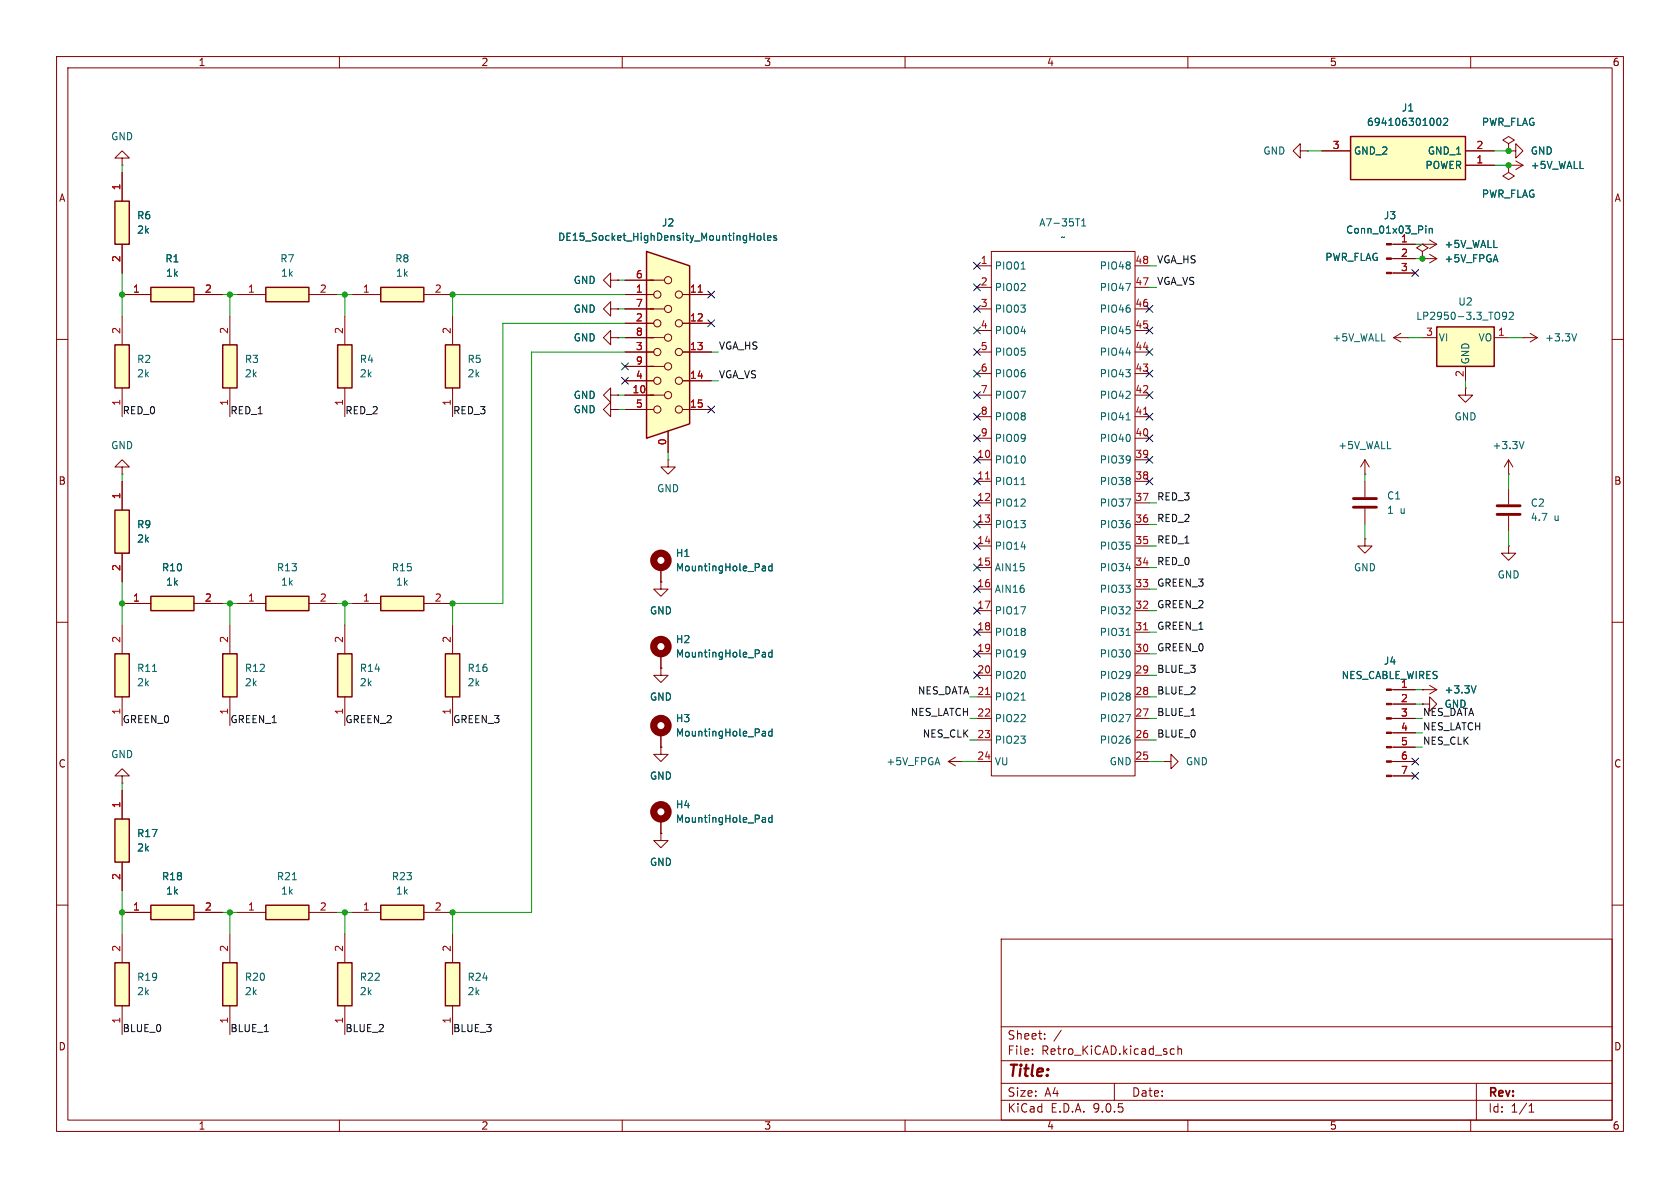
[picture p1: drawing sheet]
<svg xmlns="http://www.w3.org/2000/svg" width="297mm" height="210mm" viewBox="0 0 297 210" stroke-linecap="round" stroke-linejoin="round" font-family="sans-serif">
<g fill="none" stroke="#840000" stroke-width=".18">
<path d="M10 10h277v190h-277zM12 12h273v186h-273zM60 10v2M110 10v2M160 10v2M210 10v2M260 10v2M10 60h2M285 60h2M10 110h2M285 110h2M10 160h2"/>
<path d="M177 166h108v32h-108zM285 160h2M60 198v2M110 198v2M160 198v2M177 194.5h108M177 191.5h108M177 187.5h108M177 181.5h108M182.5 186.3v.1M182.5 185.5v.1M184.7 183.6v.1"/>
<path d="M184.7 182.8v.1M187.6 182.1l-1.3 2M197 191.5v3M207 186.3h.6M207 185.5h.6M208.2 185.5l.3-.1 .3 .1 .1 .9M208.2 184.9v1.5M210 198v2M260 198v2M261 191.5v6.5M270.3 196.6h.9M270.3 195.5l.4-.4v1.5"/>
</g>
<path d="M20.3 144.8h2.6v7.6h-2.6z" fill="#ffffc2"/>
<path d="M20.3 144.8h2.6v7.6h-2.6z" fill="none" stroke="#840000" stroke-width=".25"/>
<g fill="none" stroke="#840000" stroke-width=".18">
<path d="M259.1 68.6v1.3h1.2l-1.2 1.2-1.3-1.2h1.3M259.1 68.6h.1M241.3 83.8h.1M241.3 95.3v1.2h1.3l-1.3 1.3-1.3-1.3h1.3M241.3 95.3h.1M241.3 81.3v2.5M241.3 85.1v2.8M241.3 89.9v2.8M241.3 81.3l-.8 1.3M241.3 81.3l.8 1.3M266.7 83.8h.1M266.7 81.3l-.8 1.3"/>
<path d="M266.7 81.3l.8 1.3M266.7 81.3v2.5M21.6 139.7v5.1M246 121.9h4.2M246 124.5h4.2M246 127h4.2M246 129.5h4.2M246 132.1h4.2M246 134.6h4.2M246 137.2h4.2M251.5 121.9h.1M251.5 124.5h1.2v-1.3l1.3 1.3-1.3 1.2v-1.2"/>
<path d="M251.5 124.5h.1M251.5 121.9h2.5M252.7 121.2l1.3 .7M254 121.9l-1.3 .8M21.6 152.4v5.1"/>
</g>
<path d="M269.4 78l-.4 1.3M260.9 121.2l-.4 1.3" fill="none" stroke="#006464" stroke-width=".18"/>
<path d="M239.3 88.1h4M239.3 89.7h4" fill="none" stroke="#840000" stroke-width=".51"/>
<g fill="#840000" stroke="#840000" stroke-width=".18">
<path d="M245.1 121.8h.9v.2h-.9z"/>
<path d="M245.1 124.3h.9v.3h-.9z"/>
<path d="M245.1 126.9h.9v.2h-.9z"/>
<path d="M245.1 129.4h.9v.3h-.9z"/>
<path d="M245.1 132h.9v.2h-.9z"/>
<path d="M245.1 134.5h.9v.2h-.9z"/>
<path d="M245.1 137h.9v.3h-.9z"/>
</g>
<path d="M254 57.8h10.2v7h-10.2z" fill="#ffffc2"/>
<path d="M254 57.8h10.2v7h-10.2z" fill="none" stroke="#840000" stroke-width=".25"/>
<path d="M251.5 59.7h2.5M264.2 59.7h2.5M259.1 64.8v2.5" fill="none" stroke="#840000" stroke-width=".18"/>
<path d="M266.3 55.7l-.2 .3-.4-.1-.1-.2 .1-.4 .4-.1 .2 .1a.84 .84 0 0 1-.3 1.2h-.3M266.8 55.3l.5-.1 .2 .4-.7 .9h.7" fill="none" stroke="#006464" stroke-width=".18"/>
<path d="M47 160h7.6v2.6h-7.6z" fill="#ffffc2"/>
<path d="M47 160h7.6v2.6h-7.6z" fill="none" stroke="#840000" stroke-width=".25"/>
<path d="M41.9 161.3h5.1M54.6 161.3h5.1" fill="none" stroke="#840000" stroke-width=".18"/>
<path d="M51.7 155.5h.7" fill="none" stroke="#006464" stroke-width=".18"/>
<path d="M59.7 170.2h2.5v7.6h-2.5z" fill="#ffffc2"/>
<path d="M59.7 170.2h2.5v7.6h-2.5z" fill="none" stroke="#840000" stroke-width=".25"/>
<path d="M107.9 59.7v-1.3l-1.2 1.3 1.2 1.3v-1.3h1.3M109.2 59.7h.1M251.5 44.5l1-.7-1-.6-1.1 .6 1.1 .7v1.2M251.5 45.7h.1M251.5 43.2h.1M251.5 43.2h2.5M252.7 42.4l1.3 .8M254 43.2l-1.3 .7M118.1 81.3v1.3h1.3l-1.3 1.2-1.3-1.2h1.3M118.1 81.3h.1M61 165.1v5.1M61 177.8v5.1" fill="none" stroke="#840000" stroke-width=".18"/>
<path d="M238.8 24.1h20.3v7.7h-20.3z" fill="#ffffc2"/>
<path d="M238.8 24.1h20.3v7.7h-20.3z" fill="none" stroke="#840000" stroke-width=".25"/>
<path d="M233.7 26.7h5.1M259.1 26.7h5.1M259.1 29.2h5.1M246 45.7h4.2M246 43.2h4.2M246 48.3h4.2M251.5 45.7h.1M251.5 45.7h2.5M252.7 45l1.3 .7M254 45.7l-1.3 .8" fill="none" stroke="#840000" stroke-width=".18"/>
<path d="M252.1 39.9v.2M254.2 21l.1-.1a.68 .68 0 0 1 .4 .6 .68 .68 0 0 1-.4 .7 .84 .84 0 0 1-.1-1.2zM255.2 21l.5-.1 .2 .4-.8 .9h.8M252.1 40.4v.8M252.7 40.4v.8M252.7 40.5l.2-.1h.3v.8" fill="none" stroke="#006464" stroke-width=".18"/>
<g fill="#840000" stroke="#840000" stroke-width=".18">
<path d="M245.1 43.1h.9v.2h-.9z"/>
<path d="M245.1 45.6h.9v.2h-.9z"/>
<path d="M245.1 48.1h.9v.3h-.9z"/>
</g>
<path d="M20.3 115.6h2.6v7.6h-2.6z" fill="#ffffc2"/>
<path d="M20.3 115.6h2.6v7.6h-2.6z" fill="none" stroke="#840000" stroke-width=".25"/>
<path d="M266.7 26.7h1.3v-1.3l1.2 1.3-1.2 1.2v-1.2M266.7 26.7h.1M266.7 25.4l1-.6-1-.7-1 .7 1 .6v1.3M266.7 29.2v1.3l1 .6-1 .7-1-.7 1-.6M266.7 29.2h.1M266.7 29.2h2.5M268 28.4l1.2 .8M269.2 29.2l-1.2 .8M21.6 110.5v5.1M21.6 123.2v5.1" fill="none" stroke="#840000" stroke-width=".18"/>
<path d="M27 118.7h.7" fill="none" stroke="#006464" stroke-width=".18"/>
<path d="M39.4 115.6h2.5v7.6h-2.5z" fill="#ffffc2"/>
<path d="M39.4 115.6h2.5v7.6h-2.5z" fill="none" stroke="#840000" stroke-width=".25"/>
<path d="M40.6 110.5v5.1M40.6 123.2v5.1" fill="none" stroke="#840000" stroke-width=".18"/>
<path d="M67.3 160h7.6v2.6h-7.6z" fill="#ffffc2"/>
<path d="M67.3 160h7.6v2.6h-7.6z" fill="none" stroke="#840000" stroke-width=".25"/>
<g fill="none" stroke="#840000" stroke-width=".18">
<path d="M229.9 26.7v-1.3l-1.3 1.3 1.3 1.2v-1.2h1.2M231.1 26.7h.1M246.4 59.7l1.2 .8M246.4 59.7h2.5M247.6 58.9l-1.2 .8M248.9 59.7h.1M269.2 59.7h.1M269.2 59.7h2.6M270.5 58.9l1.3 .8M271.8 59.7l-1.3 .8M107.9 69.9v-1.3l-1.2 1.3 1.2 1.2v-1.2h1.3M109.2 69.9h.1"/>
<path d="M205.7 134.6h1.3v-1.2l1.3 1.2-1.3 1.3v-1.3M205.7 134.6h.1M62.2 161.3h5.1M74.9 161.3h5.1"/>
</g>
<path d="M278.7 59l-.4 1.3" fill="none" stroke="#006464" stroke-width=".18"/>
<path d="M78.7 170.2h2.6v7.6h-2.6z" fill="#ffffc2"/>
<path d="M78.7 170.2h2.6v7.6h-2.6z" fill="none" stroke="#840000" stroke-width=".25"/>
<path d="M80 165.1v5.1M80 177.8v5.1" fill="none" stroke="#840000" stroke-width=".18"/>
<path d="M26.7 160h7.6v2.6h-7.6z" fill="#ffffc2"/>
<path d="M26.7 160h7.6v2.6h-7.6z" fill="none" stroke="#840000" stroke-width=".25"/>
<path d="M21.6 137.2h1.3l-1.3-1.3-1.3 1.3h1.3v1.2M21.6 138.4h.1M167.6 134.6l1.3 .8M167.6 134.6h2.6M168.9 133.9l-1.3 .7M170.2 134.6h.1M21.6 161.3h5.1M34.3 161.3h5.1" fill="none" stroke="#840000" stroke-width=".18"/>
<path d="M20.3 170.2h2.6v7.6h-2.6z" fill="#ffffc2"/>
<path d="M20.3 170.2h2.6v7.6h-2.6z" fill="none" stroke="#840000" stroke-width=".25"/>
<path d="M21.6 165.1v5.1M21.6 177.8v5.1" fill="none" stroke="#840000" stroke-width=".18"/>
<path d="M39.4 170.2h2.5v7.6h-2.5z" fill="#ffffc2"/>
<path d="M39.4 170.2h2.5v7.6h-2.5z" fill="none" stroke="#840000" stroke-width=".25"/>
<path d="M116.8 102.9v1.2h1.3l-1.3 1.3-1.2-1.3h1.2M116.8 102.9h.1M116.8 100.3v2.6M116.8 115.6v2.5M116.8 147.3v1.3h1.3l-1.3 1.3-1.2-1.3h1.2M116.8 147.3h.1M40.6 165.1v5.1M40.6 177.8v5.1" fill="none" stroke="#840000" stroke-width=".18"/>
<g fill="none" stroke="#840000" stroke-width="1.3">
<circle cx="116.8" cy="99.1" r="1.27"/>
<circle cx="116.8" cy="114.3" r="1.27"/>
</g>
<path d="M136.5 99.6v1.3M134.9 100.1h.4v.8M134.9 115.3l.4 .1v.7M135.3 116.1h-.4M135.3 115.6l-.4 .1M135.3 100.8l-.4 .1M135.3 100.4h-.4M136.5 115.4l-.4-.1-.2 .2 .1 .6h.5M136.5 114.9v1.2M136.5 100.1h-.4l-.2 .2 .1 .5h.5" fill="none" stroke="#006464" stroke-width=".18"/>
<path d="M59.7 115.6h2.5v7.6h-2.5z" fill="#ffffc2"/>
<path d="M59.7 115.6h2.5v7.6h-2.5z" fill="none" stroke="#840000" stroke-width=".25"/>
<path d="M61 110.5v5.1M61 123.2v5.1M116.8 132.1v1.3h1.3l-1.3 1.2-1.2-1.2h1.2M116.8 132.1h.1" fill="none" stroke="#840000" stroke-width=".18"/>
<path d="M78.7 115.6h2.6v7.6h-2.6z" fill="#ffffc2"/>
<path d="M78.7 115.6h2.6v7.6h-2.6z" fill="none" stroke="#840000" stroke-width=".25"/>
<path d="M266.7 96.5v1.3h1.3l-1.3 1.3-1.3-1.3h1.3M266.7 96.5h.1M266.7 86.4v2.8M266.7 91.2v2.8M80 110.5v5.1M116.8 118.1v1.3h1.3l-1.3 1.3-1.2-1.3h1.2M116.8 118.1h.1M80 123.2v5.1M116.8 129.5v2.6M116.8 144.8v2.5" fill="none" stroke="#840000" stroke-width=".18"/>
<g fill="none" stroke="#840000" stroke-width="1.3">
<circle cx="116.8" cy="128.3" r="1.27"/>
<circle cx="116.8" cy="143.5" r="1.27"/>
</g>
<path d="M134.9 129.3h.4v.8M135.3 130.1h-.4M135.3 129.6h-.4M136.5 128.8v1.3M136.5 129.3h-.4l-.2 .2 .1 .6h.5M134.9 144.5l.4 .1v.8M135.3 145.3l-.4 .1M135.3 144.8l-.4 .1M136.5 144.6l-.4-.1-.2 .3 .1 .5h.5M136.5 144.1v1.3" fill="none" stroke="#006464" stroke-width=".18"/>
<path d="M264.7 89.4h4M264.7 90.9h4" fill="none" stroke="#840000" stroke-width=".51"/>
<path d="M47 50.8h7.6v2.5h-7.6z" fill="#ffffc2"/>
<path d="M47 50.8h7.6v2.5h-7.6z" fill="none" stroke="#840000" stroke-width=".25"/>
<path d="M41.9 52.1h5.1M54.6 52.1h5.1" fill="none" stroke="#840000" stroke-width=".18"/>
<path d="M47 105.4h7.6v2.6h-7.6z" fill="#ffffc2"/>
<path d="M47 105.4h7.6v2.6h-7.6z" fill="none" stroke="#840000" stroke-width=".25"/>
<path d="M41.9 106.7h5.1M54.6 106.7h5.1" fill="none" stroke="#840000" stroke-width=".18"/>
<path d="M20.3 90.2h2.6v7.6h-2.6z" fill="#ffffc2"/>
<path d="M20.3 90.2h2.6v7.6h-2.6z" fill="none" stroke="#840000" stroke-width=".25"/>
<path d="M21.6 85.1v5.1M21.6 97.8v5.1" fill="none" stroke="#840000" stroke-width=".18"/>
<path d="M26.7 105.4h7.6v2.6h-7.6z" fill="#ffffc2"/>
<path d="M26.7 105.4h7.6v2.6h-7.6z" fill="none" stroke="#840000" stroke-width=".25"/>
<path d="M21.6 106.7h5.1M34.3 106.7h5.1" fill="none" stroke="#840000" stroke-width=".18"/>
<path d="M26.7 50.8h7.6v2.5h-7.6z" fill="#ffffc2"/>
<path d="M26.7 50.8h7.6v2.5h-7.6z" fill="none" stroke="#840000" stroke-width=".25"/>
<path d="M21.6 52.1h5.1M34.3 52.1h5.1" fill="none" stroke="#840000" stroke-width=".18"/>
<path d="M20.3 35.6h2.6v7.6h-2.6z" fill="#ffffc2"/>
<path d="M20.3 35.6h2.6v7.6h-2.6z" fill="none" stroke="#840000" stroke-width=".25"/>
<path d="M21.6 27.9h1.3l-1.3-1.2-1.3 1.2h1.3v1.3M21.6 29.2h.1M21.6 30.5v5.1M21.6 43.2v5.1M21.6 82.6h1.3l-1.3-1.3-1.3 1.3h1.3v1.2M21.6 83.8h.1" fill="none" stroke="#840000" stroke-width=".18"/>
<path d="M20.3 61h2.6v7.6h-2.6z" fill="#ffffc2"/>
<path d="M20.3 61h2.6v7.6h-2.6z" fill="none" stroke="#840000" stroke-width=".25"/>
<path d="M21.6 55.9v5.1M21.6 68.6v5.1" fill="none" stroke="#840000" stroke-width=".18"/>
<path d="M39.4 61h2.5v7.6h-2.5z" fill="#ffffc2"/>
<path d="M39.4 61h2.5v7.6h-2.5z" fill="none" stroke="#840000" stroke-width=".25"/>
<path d="M40.6 55.9v5.1M40.6 68.6v5.1" fill="none" stroke="#840000" stroke-width=".18"/>
<path d="M59.7 61h2.5v7.6h-2.5z" fill="#ffffc2"/>
<path d="M59.7 61h2.5v7.6h-2.5z" fill="none" stroke="#840000" stroke-width=".25"/>
<path d="M61 55.9v5.1M61 68.6v5.1" fill="none" stroke="#840000" stroke-width=".18"/>
<path d="M67.3 105.4h7.6v2.6h-7.6z" fill="#ffffc2"/>
<path d="M67.3 105.4h7.6v2.6h-7.6z" fill="none" stroke="#840000" stroke-width=".25"/>
<g fill="none" stroke="#840000" stroke-width=".18">
<path d="M172.7 47h2.6M172.7 50.8h2.6M172.7 54.6h2.6M172.7 58.4h2.6M175.3 44.5h25.4v92.7h-25.4zM200.7 47h2.5M200.7 50.8h2.5M200.7 54.6h2.5M200.7 58.4h2.5M172.7 62.2h2.6M172.7 66h2.6M172.7 69.9h2.6"/>
<path d="M172.7 73.7h2.6M172.7 77.5h2.6M200.7 62.2h2.5M200.7 66h2.5M200.7 69.9h2.5M200.7 73.7h2.5M200.7 77.5h2.5M172.7 81.3h2.6M172.7 85.1h2.6M172.7 88.9h2.6M172.7 92.7h2.6M172.7 96.5h2.6"/>
<path d="M200.7 81.3h2.5M200.7 85.1h2.5M200.7 88.9h2.5M200.7 92.7h2.5M200.7 96.5h2.5M62.2 106.7h5.1M74.9 106.7h5.1M172.7 100.3h2.6M172.7 104.1h2.6M172.7 108h2.6M172.7 111.8h2.6M172.7 115.6h2.6"/>
<path d="M172.7 119.4h2.6M200.7 100.3h2.5M200.7 104.1h2.5M200.7 108h2.5M200.7 111.8h2.5M200.7 115.6h2.5M200.7 119.4h2.5M172.7 123.2h2.6M172.7 127h2.6M172.7 130.8h2.6M172.7 134.6h2.6M200.7 123.2h2.5"/>
<path d="M200.7 127h2.5M200.7 130.8h2.5M200.7 134.6h2.5"/>
</g>
<path d="M190.1 38.7h.8M191.2 39.9h.8M191.2 39l.4-.3v1.2M180.5 47.6h.8M199.1 74.2h.7M180.5 85.7h.8M199.1 112.3h.7M180.5 123.8h.8" fill="none" stroke="#006464" stroke-width=".18"/>
<path d="M202.2 73.2h.7M174.2 84.7h.8M202.2 111.3h.7M174.2 122.8h.8" fill="none" stroke="#a90000" stroke-width=".18"/>
<path d="M78.7 61h2.6v7.6h-2.6z" fill="#ffffc2"/>
<path d="M78.7 61h2.6v7.6h-2.6z" fill="none" stroke="#840000" stroke-width=".25"/>
<path d="M80 55.9v5.1M80 68.6v5.1" fill="none" stroke="#840000" stroke-width=".18"/>
<path d="M67.3 50.8h7.6v2.5h-7.6z" fill="#ffffc2"/>
<path d="M67.3 50.8h7.6v2.5h-7.6z" fill="none" stroke="#840000" stroke-width=".25"/>
<path d="M62.2 52.1h5.1M74.9 52.1h5.1M107.9 49.5v-1.2l-1.2 1.2 1.2 1.3v-1.3h1.3M109.2 49.5h.1" fill="none" stroke="#840000" stroke-width=".18"/>
<path d="M114.3 44.5l7.6 2.5v27.9l-7.6 2.6z" fill="#ffffc2"/>
<path d="M114.3 44.5l7.6 2.5v27.9l-7.6 2.6z" fill="none" stroke="#840000" stroke-width=".25"/>
<g fill="none" stroke="#840000" stroke-width=".18">
<path d="M21.6 30.5v5.1M233.7 26.7h5.1M259.1 26.7h5.1M259.1 29.2h5.1M266.7 26.7h.1M266.7 29.2h.1M21.6 52.1h5.1M21.6 43.2v5.1M34.3 52.1h5.1M107.9 54.6v-1.3l-1.2 1.3 1.2 1.3v-1.3h1.3M109.2 54.6h.1M109.2 49.5h.1"/>
<path d="M109.2 59.7h.1M110.5 54.6h7M110.5 49.5h7M110.5 59.7h7M110.5 52.1h5.1M110.5 57.2h5.1M120.6 52.1h5.1M120.6 57.2h5.1M246.4 43.2h3.8M246.4 45.7h3.8M246.4 48.3h3.8M251.5 45.7h.1"/>
<path d="M251.5 43.2h.1M107.9 72.4v-1.3l-1.2 1.3 1.2 1.3v-1.3h1.3M109.2 72.4h.1M109.2 69.9h.1M110.5 64.8h7M110.5 69.9h7M110.5 62.2h5.1M110.5 67.3h5.1M110.5 72.4h5.1M118.1 76.2v3.8M120.6 62.2h5.1M120.6 67.3h5.1"/>
<path d="M120.6 72.4h5.1M21.6 85.1v5.1M21.6 97.8v5.1M21.6 106.7h5.1M34.3 106.7h5.1M116.8 102.9h.1M116.8 118.1h.1M116.8 100.3v2.6M116.8 115.6v2.5M21.6 139.7v5.1M116.8 132.1h.1M116.8 129.5v2.6"/>
<path d="M246.4 121.9h3.8M246.4 124.5h3.8M246.4 127h3.8M246.4 129.5h3.8M246.4 132.1h3.8M246.4 134.6h3.8M246.4 137.2h3.8M251.5 124.5h.1M251.5 121.9h.1M21.6 152.4v5.1M116.8 147.3h.1M116.8 144.8v2.5"/>
<path d="M21.6 161.3h5.1M34.3 161.3h5.1"/>
<circle cx="116.2" cy="57.1" r=".63"/>
<circle cx="116.2" cy="52.1" r=".63"/>
<circle cx="118.1" cy="49.5" r=".63"/>
<circle cx="118.1" cy="54.6" r=".63"/>
<circle cx="118.1" cy="59.7" r=".63"/>
<circle cx="120" cy="52.1" r=".63"/>
<circle cx="120" cy="57.1" r=".63"/>
<circle cx="116.2" cy="67.3" r=".63"/>
<circle cx="116.2" cy="62.2" r=".63"/>
<circle cx="116.2" cy="72.4" r=".63"/>
<circle cx="118.1" cy="64.8" r=".63"/>
<circle cx="118.1" cy="69.8" r=".63"/>
<circle cx="120" cy="62.2" r=".63"/>
<circle cx="120" cy="67.3" r=".63"/>
<circle cx="120" cy="72.4" r=".63"/>
</g>
<path d="M123.4 51.7h.8" fill="none" stroke="#a90000" stroke-width=".18"/>
<g fill="none" stroke="#006464" stroke-width=".18">
<path d="M252.1 39.9v.2M254.2 21l.1-.1a.68 .68 0 0 1 .4 .6 .68 .68 0 0 1-.4 .7 .84 .84 0 0 1-.1-1.2zM255.2 21l.5-.1 .2 .4-.8 .9h.8M132.6 41.8h.7M133.3 41.2v1.3M133.9 41.8l.2-.2 .4 .2v.4l-.1 .2-.3 .1-.2-.1zM135.1 41.2v1.1l.2 .2M135.7 42.1l.6-.2-.1-.2-.3-.1-.2 .2v.6h.5M137.3 41.7l-.4-.1-.1 .2v.2l.5 .1v.3h-.5M252.1 40.4v.8M252.7 40.4v.8M252.7 40.5l.2-.1h.3v.8"/>
<path d="M136.5 99.6v1.3M134.9 100.1h.4v.8M134.9 115.3l.4 .1v.7M135.3 116.1h-.4M135.3 115.6l-.4 .1M135.3 100.8l-.4 .1M135.3 100.4h-.4M136.5 115.4l-.4-.1-.2 .2 .1 .6h.5M136.5 114.9v1.2M136.5 100.1h-.4l-.2 .2 .1 .5h.5M134.9 129.3h.4v.8M135.3 130.1h-.4"/>
<path d="M135.3 129.6h-.4M136.5 128.8v1.3M136.5 129.3h-.4l-.2 .2 .1 .6h.5M260.9 121.2l-.4 1.3M134.9 144.5l.4 .1v.8M135.3 145.3l-.4 .1M135.3 144.8l-.4 .1M136.5 144.1v1.3M136.5 144.6l-.4-.1-.2 .3 .1 .5h.5"/>
</g>
<g fill="none" stroke="#009600" stroke-width=".18">
<path d="M21.6 29.2v1.3M231.1 26.7h2.6M264.2 26.7h2.5M264.2 29.2h2.5M21.6 48.3v7.6M39.4 52.1h2.5M40.6 52.1v3.8M59.7 52.1h2.5M61 52.1v3.8M109.2 59.7h1.3M109.2 54.6h1.3M109.2 49.5h1.3"/>
<path d="M110.5 52.1h-30.5v3.8M110.5 57.2h-21.6v49.5h-8.9v3.8M203.2 47h1.3M203.2 50.8h1.3M248.9 59.7h2.6M250.2 43.2h1.3M250.2 45.7h1.3M266.7 59.7h2.5M109.2 69.9h1.3M109.2 72.4h1.3M110.5 62.2h-16.5v99.1h-14v3.8M125.7 67.3h1.3"/>
<path d="M125.7 62.2h1.3M259.1 67.3v1.3M21.6 83.8v1.3M118.1 80v1.3M203.2 96.5h1.3M203.2 92.7h1.3M203.2 88.9h1.3M241.3 83.8v1.3M241.3 92.7v2.6M266.7 83.8v2.6M266.7 94v2.5M21.6 102.9v7.6"/>
<path d="M39.4 106.7h2.5M40.6 106.7v3.8M59.7 106.7h2.5M61 106.7v3.8M203.2 119.4h1.3M203.2 111.8h1.3M203.2 115.6h1.3M203.2 100.3h1.3M203.2 108h1.3M203.2 104.1h1.3M21.6 138.4v1.3M170.2 134.6h2.5"/>
<path d="M171.4 127h1.3M171.4 130.8h1.3M203.2 127h1.3M203.2 130.8h1.3M203.2 134.6h2.5M203.2 123.2h1.3M250.2 124.5h1.3M250.2 127h1.3M250.2 132.1h1.3M250.2 129.5h1.3M250.2 121.9h1.3M21.6 157.5v7.6"/>
<path d="M39.4 161.3h2.5M40.6 161.3v3.8M59.7 161.3h2.5M61 161.3v3.8"/>
</g>
<g fill="none" stroke="#000084" stroke-width=".18">
<path d="M125.1 56.5l1.2 1.3M125.1 51.5l1.2 1.2M126.3 56.5l-1.2 1.3M126.3 51.5l-1.2 1.2M172.1 46.4l1.2 1.2M172.1 54l1.2 1.2M172.1 50.2l1.2 1.2M172.1 57.8l1.2 1.2M173.3 46.4l-1.2 1.2M173.3 54l-1.2 1.2M173.3 50.2l-1.2 1.2M173.3 57.8l-1.2 1.2"/>
<path d="M202.6 57.8l1.2 1.2M202.6 54l1.2 1.2M203.8 57.8l-1.2 1.2M203.8 54l-1.2 1.2M249.6 47.7l1.2 1.2M250.8 47.7l-1.2 1.2M109.9 64.2l1.2 1.2M109.9 66.7l1.2 1.2M111.1 64.2l-1.2 1.2M111.1 66.7l-1.2 1.2M125.1 71.8l1.2 1.2M126.3 71.8l-1.2 1.2"/>
<path d="M172.1 69.2l1.2 1.3M172.1 61.6l1.2 1.2M172.1 73.1l1.2 1.2M172.1 65.4l1.2 1.2M172.1 76.9l1.2 1.2M173.3 69.2l-1.2 1.3M173.3 61.6l-1.2 1.2M173.3 73.1l-1.2 1.2M173.3 65.4l-1.2 1.2M173.3 76.9l-1.2 1.2M202.6 73.1l1.2 1.2M202.6 61.6l1.2 1.2"/>
<path d="M202.6 65.4l1.2 1.2M202.6 69.2l1.2 1.3M202.6 76.9l1.2 1.2M203.8 73.1l-1.2 1.2M203.8 61.6l-1.2 1.2M203.8 65.4l-1.2 1.2M203.8 76.9l-1.2 1.2M203.8 69.2l-1.2 1.3M172.1 80.7l1.2 1.2M172.1 84.5l1.2 1.2M172.1 88.3l1.2 1.2M172.1 92.1l1.2 1.2"/>
<path d="M172.1 95.9l1.2 1.2M172.1 99.7l1.2 1.2M173.3 92.1l-1.2 1.2M173.3 95.9l-1.2 1.2M173.3 88.3l-1.2 1.2M173.3 99.7l-1.2 1.2M173.3 80.7l-1.2 1.2M173.3 84.5l-1.2 1.2M202.6 80.7l1.2 1.2M202.6 84.5l1.2 1.2M203.8 80.7l-1.2 1.2M203.8 84.5l-1.2 1.2"/>
<path d="M172.1 107.3l1.2 1.3M172.1 111.2l1.2 1.2M172.1 115l1.2 1.2M172.1 118.8l1.2 1.2M172.1 103.5l1.2 1.2M173.3 103.5l-1.2 1.2M173.3 107.3l-1.2 1.3M173.3 111.2l-1.2 1.2M173.3 115l-1.2 1.2M173.3 118.8l-1.2 1.2M249.6 136.6l1.2 1.2M249.6 134l1.2 1.2"/>
<path d="M250.8 136.6l-1.2 1.2M250.8 134l-1.2 1.2"/>
</g>
<g fill="#009600" stroke="#009600" stroke-width=".18">
<circle cx="266.7" cy="26.7" r=".46"/>
<circle cx="266.7" cy="29.2" r=".46"/>
<circle cx="251.5" cy="45.7" r=".46"/>
<circle cx="21.6" cy="161.3" r=".46"/>
<circle cx="40.6" cy="161.3" r=".46"/>
<circle cx="40.6" cy="106.7" r=".46"/>
<circle cx="61" cy="161.3" r=".46"/>
<circle cx="80" cy="161.3" r=".46"/>
<circle cx="40.6" cy="52.1" r=".46"/>
<circle cx="80" cy="52.1" r=".46"/>
<circle cx="21.6" cy="106.7" r=".46"/>
<circle cx="21.6" cy="52.1" r=".46"/>
<circle cx="80" cy="106.7" r=".46"/>
<circle cx="61" cy="106.7" r=".46"/>
<circle cx="61" cy="52.1" r=".46"/>
</g>
<text font-size="2.8" fill="#840000" x="178" y="190.9">Title:</text>
<g font-size="2.1" fill="#840000">
<text x="178" y="184">Sheet:</text>
<text x="178" y="186.7">File:</text>
<text x="184.1" y="186.7">Retro_KiCAD.kicad_sch</text>
<text x="178" y="196.9">KiCad</text>
<text x="178" y="194.1">Size:</text>
<text x="184.7" y="194.1">A4</text>
<text x="185.7" y="196.9">E.D.A.</text>
<text x="193.3" y="196.9">9.0.5</text>
<text x="200" y="194.1">Date:</text>
<text x="263" y="194.3">Rev:</text>
<text x="263" y="196.9">Id:</text>
<text x="267.1" y="196.9">1/1</text>
</g>
<g font-size="1.8" fill="#840000">
<text x="35" y="11.9">1</text>
<text x="85" y="11.9">2</text>
<text x="135" y="11.9">3</text>
<text x="185" y="11.9">4</text>
<text x="235" y="11.9">5</text>
<text x="285" y="11.9">6</text>
<text x="10.3" y="35.9">A</text>
<text x="285.3" y="35.9">A</text>
<text x="10.3" y="85.9">B</text>
<text x="285.3" y="85.9">B</text>
<text x="10.3" y="135.9">C</text>
<text x="285.3" y="135.9">C</text>
<text x="10.3" y="185.9">D</text>
<text x="285.3" y="185.9">D</text>
<text x="35" y="199.9">1</text>
<text x="85" y="199.9">2</text>
<text x="135" y="199.9">3</text>
<text x="185" y="199.9">4</text>
<text x="235" y="199.9">5</text>
<text x="285" y="199.9">6</text>
</g>
<g font-size="1.8" fill="#006464">
<text x="241.6" y="22.5">694106301002</text>
<text x="247.7" y="19.9">J1</text>
<text x="261.9" y="22.5">PWR_FLAG</text>
<text x="19.6" y="25">GND</text>
<text x="223.2" y="27.5">GND</text>
<text x="239.3" y="27.5">GND_2</text>
<text x="252.3" y="27.5">GND_1</text>
<text x="270.5" y="27.5">GND</text>
<text x="251.9" y="30.1">POWER</text>
<text x="261.9" y="35.2">PWR_FLAG</text>
<text x="270.5" y="30.1">+5V_WALL</text>
<text x="24.1" y="39">R6</text>
<text x="24.1" y="41.5">2k</text>
<text x="116.9" y="40.2">J2</text>
<text x="183.6" y="40.2">A7-35T1</text>
<text x="237.9" y="41.5">Conn_01x03_Pin</text>
<text x="244.6" y="39">J3</text>
<text x="29.1" y="46.6">R1</text>
<text x="49.5" y="46.6">R7</text>
<text x="69.8" y="46.6">R8</text>
<text x="98.6" y="42.8">DE15_Socket_HighDensity_MountingHoles</text>
<text x="175.8" y="47.9">PIO01</text>
<text x="187.4" y="42.8">~</text>
<text x="194.3" y="47.9">PIO48</text>
<text x="234.2" y="46.3">PWR_FLAG</text>
<text x="255.3" y="44">+5V_WALL</text>
<text x="255.3" y="46.6">+5V_FPGA</text>
<text x="29.3" y="49.1">1k</text>
<text x="49.6" y="49.1">1k</text>
<text x="69.9" y="49.1">1k</text>
<text x="101.3" y="50.4">GND</text>
<text x="175.8" y="51.7">PIO02</text>
<text x="194.3" y="51.7">PIO47</text>
<text x="101.3" y="55.5">GND</text>
<text x="175.8" y="55.5">PIO03</text>
<text x="175.8" y="59.3">PIO04</text>
<text x="194.3" y="55.5">PIO46</text>
<text x="194.3" y="59.3">PIO45</text>
<text x="250.3" y="56.7">LP2950-3.3_TO92</text>
<text x="257.7" y="54.2">U2</text>
<text x="24.1" y="64.4">R2</text>
<text x="43.2" y="64.4">R3</text>
<text x="63.5" y="64.4">R4</text>
<text x="82.6" y="64.4">R5</text>
<text x="101.3" y="60.6">GND</text>
<text x="175.8" y="63.1">PIO05</text>
<text x="194.3" y="63.1">PIO44</text>
<text x="235.5" y="60.6">+5V_WALL</text>
<text x="254.3" y="60.6">VI</text>
<text x="259.9" y="64.5" transform="rotate(-90 259.9 64.5)">GND</text>
<text x="261.3" y="60.6">VO</text>
<text x="273.1" y="60.6">+3.3V</text>
<text x="24.1" y="66.9">2k</text>
<text x="43.2" y="66.9">2k</text>
<text x="63.5" y="66.9">2k</text>
<text x="82.6" y="66.9">2k</text>
<text x="101.3" y="70.7">GND</text>
<text x="175.8" y="66.9">PIO06</text>
<text x="175.8" y="70.7">PIO07</text>
<text x="194.3" y="66.9">PIO43</text>
<text x="194.3" y="70.7">PIO42</text>
<text x="101.3" y="73.3">GND</text>
<text x="175.8" y="74.5">PIO08</text>
<text x="194.3" y="74.5">PIO41</text>
<text x="257" y="74.5">GND</text>
<text x="19.6" y="79.6">GND</text>
<text x="175.8" y="78.3">PIO09</text>
<text x="175.8" y="82.1">PIO10</text>
<text x="194.3" y="78.3">PIO40</text>
<text x="194.3" y="82.1">PIO39</text>
<text x="236.5" y="79.6">+5V_WALL</text>
<text x="263.8" y="79.6">+3.3V</text>
<text x="116.1" y="87.2">GND</text>
<text x="175.8" y="86">PIO11</text>
<text x="175.8" y="89.8">PIO12</text>
<text x="194.3" y="86">PIO38</text>
<text x="194.3" y="89.8">PIO37</text>
<text x="245.1" y="88.5">C1</text>
<text x="270.5" y="89.8">C2</text>
<text x="24.1" y="93.6">R9</text>
<text x="175.8" y="93.6">PIO13</text>
<text x="194.3" y="93.6">PIO36</text>
<text x="245.1" y="91">1</text>
<text x="247.5" y="91">u</text>
<text x="270.5" y="92.3">4.7</text>
<text x="274.7" y="92.3">u</text>
<text x="24.1" y="96.1">2k</text>
<text x="28.5" y="101.2">R10</text>
<text x="48.9" y="101.2">R13</text>
<text x="69.2" y="101.2">R15</text>
<text x="119.4" y="98.7">H1</text>
<text x="119.4" y="101.2">MountingHole_Pad</text>
<text x="175.8" y="97.4">PIO14</text>
<text x="175.8" y="101.2">AIN15</text>
<text x="194.3" y="97.4">PIO35</text>
<text x="194.3" y="101.2">PIO34</text>
<text x="239.3" y="101.2">GND</text>
<text x="29.3" y="103.7">1k</text>
<text x="49.6" y="103.7">1k</text>
<text x="69.9" y="103.7">1k</text>
<text x="175.8" y="105">AIN16</text>
<text x="194.3" y="105">PIO33</text>
<text x="264.7" y="102.5">GND</text>
<text x="114.8" y="108.8">GND</text>
<text x="119.4" y="113.9">H2</text>
<text x="175.8" y="108.8">PIO17</text>
<text x="175.8" y="112.6">PIO18</text>
<text x="194.3" y="108.8">PIO32</text>
<text x="194.3" y="112.6">PIO31</text>
<text x="24.1" y="119">R11</text>
<text x="43.2" y="119">R12</text>
<text x="63.5" y="119">R14</text>
<text x="82.6" y="119">R16</text>
<text x="119.4" y="116.4">MountingHole_Pad</text>
<text x="175.8" y="116.4">PIO19</text>
<text x="194.3" y="116.4">PIO30</text>
<text x="244.6" y="117.7">J4</text>
<text x="24.1" y="121.5">2k</text>
<text x="43.2" y="121.5">2k</text>
<text x="63.5" y="121.5">2k</text>
<text x="82.6" y="121.5">2k</text>
<text x="114.8" y="124.1">GND</text>
<text x="175.8" y="120.2">PIO20</text>
<text x="175.8" y="124.1">PIO21</text>
<text x="194.3" y="120.2">PIO29</text>
<text x="194.3" y="124.1">PIO28</text>
<text x="237.1" y="120.2">NES_CABLE_WIRES</text>
<text x="255.3" y="125.3">GND</text>
<text x="255.3" y="122.8">+3.3V</text>
<text x="119.4" y="127.9">H3</text>
<text x="119.4" y="130.4">MountingHole_Pad</text>
<text x="175.8" y="127.9">PIO22</text>
<text x="175.8" y="131.7">PIO23</text>
<text x="194.3" y="127.9">PIO27</text>
<text x="194.3" y="131.7">PIO26</text>
<text x="19.6" y="134.2">GND</text>
<text x="156.6" y="135.5">+5V_FPGA</text>
<text x="175.8" y="135.5">VU</text>
<text x="196.1" y="135.5">GND</text>
<text x="209.6" y="135.5">GND</text>
<text x="114.8" y="138">GND</text>
<text x="119.4" y="143.1">H4</text>
<text x="24.1" y="148.2">R17</text>
<text x="119.4" y="145.6">MountingHole_Pad</text>
<text x="24.1" y="150.7">2k</text>
<text x="28.5" y="155.8">R18</text>
<text x="48.9" y="155.8">R21</text>
<text x="69.2" y="155.8">R23</text>
<text x="114.8" y="153.3">GND</text>
<text x="29.3" y="158.3">1k</text>
<text x="49.6" y="158.3">1k</text>
<text x="69.9" y="158.3">1k</text>
<text x="24.1" y="173.6">R19</text>
<text x="43.2" y="173.6">R20</text>
<text x="63.5" y="173.6">R22</text>
<text x="82.6" y="173.6">R24</text>
<text x="24.1" y="176.1">2k</text>
<text x="43.2" y="176.1">2k</text>
<text x="63.5" y="176.1">2k</text>
<text x="82.6" y="176.1">2k</text>
</g>
<g font-size="1.8" fill="#a90000">
<text x="235.5" y="26.4">3</text>
<text x="260.9" y="26.4">2</text>
<text x="260.9" y="29">1</text>
<text x="21.3" y="33.7" transform="rotate(-90 21.3 33.7)">1</text>
<text x="21.3" y="46.4" transform="rotate(-90 21.3 46.4)">2</text>
<text x="173.3" y="46.7">1</text>
<text x="200.6" y="46.7">48</text>
<text x="247.6" y="42.9">1</text>
<text x="247.6" y="45.5">2</text>
<text x="23.4" y="51.8">1</text>
<text x="36.1" y="51.8">2</text>
<text x="43.7" y="51.8">1</text>
<text x="56.4" y="51.8">2</text>
<text x="64.1" y="51.8">1</text>
<text x="76.8" y="51.8">2</text>
<text x="112.3" y="49.3">6</text>
<text x="112.3" y="51.8">1</text>
<text x="121.9" y="51.8">11</text>
<text x="173.3" y="50.5">2</text>
<text x="200.6" y="50.5">47</text>
<text x="247.6" y="48">3</text>
<text x="21.3" y="59.1" transform="rotate(-90 21.3 59.1)">2</text>
<text x="40.4" y="59.1" transform="rotate(-90 40.4 59.1)">2</text>
<text x="60.7" y="59.1" transform="rotate(-90 60.7 59.1)">2</text>
<text x="79.8" y="59.1" transform="rotate(-90 79.8 59.1)">2</text>
<text x="112.3" y="54.4">7</text>
<text x="112.3" y="56.9">2</text>
<text x="112.3" y="59.4">8</text>
<text x="121.9" y="56.9">12</text>
<text x="173.3" y="54.4">3</text>
<text x="173.3" y="58.2">4</text>
<text x="200.6" y="54.4">46</text>
<text x="200.6" y="58.2">45</text>
<text x="252" y="59.4">3</text>
<text x="264.7" y="59.4">1</text>
<text x="112.3" y="62">3</text>
<text x="112.3" y="64.5">9</text>
<text x="121.9" y="62">13</text>
<text x="173.3" y="62">5</text>
<text x="173.3" y="65.8">6</text>
<text x="200.6" y="62">44</text>
<text x="200.6" y="65.8">43</text>
<text x="21.3" y="71.8" transform="rotate(-90 21.3 71.8)">1</text>
<text x="40.4" y="71.8" transform="rotate(-90 40.4 71.8)">1</text>
<text x="60.7" y="71.8" transform="rotate(-90 60.7 71.8)">1</text>
<text x="79.8" y="71.8" transform="rotate(-90 79.8 71.8)">1</text>
<text x="111.7" y="69.6">10</text>
<text x="112.3" y="67.1">4</text>
<text x="121.9" y="67.1">14</text>
<text x="173.3" y="69.6">7</text>
<text x="200.6" y="69.6">42</text>
<text x="258.8" y="66.7" transform="rotate(-90 258.8 66.7)">2</text>
<text x="112.3" y="72.1">5</text>
<text x="121.9" y="72.1">15</text>
<text x="173.3" y="73.4">8</text>
<text x="173.3" y="77.2">9</text>
<text x="200.6" y="73.4">41</text>
<text x="200.6" y="77.2">40</text>
<text x="117.9" y="78.8" transform="rotate(-90 117.9 78.8)">0</text>
<text x="172.7" y="81">10</text>
<text x="200.6" y="81">39</text>
<text x="21.3" y="88.3" transform="rotate(-90 21.3 88.3)">1</text>
<text x="172.7" y="84.8">11</text>
<text x="172.7" y="88.6">12</text>
<text x="200.6" y="84.8">38</text>
<text x="200.6" y="88.6">37</text>
<text x="172.7" y="92.5">13</text>
<text x="200.6" y="92.5">36</text>
<text x="21.3" y="101" transform="rotate(-90 21.3 101)">2</text>
<text x="172.7" y="96.3">14</text>
<text x="172.7" y="100.1">15</text>
<text x="200.6" y="96.3">35</text>
<text x="200.6" y="100.1">34</text>
<text x="23.4" y="106.4">1</text>
<text x="36.1" y="106.4">2</text>
<text x="43.7" y="106.4">1</text>
<text x="56.4" y="106.4">2</text>
<text x="64.1" y="106.4">1</text>
<text x="76.8" y="106.4">2</text>
<text x="172.7" y="103.9">16</text>
<text x="172.7" y="107.7">17</text>
<text x="200.6" y="103.9">33</text>
<text x="200.6" y="107.7">32</text>
<text x="21.3" y="113.7" transform="rotate(-90 21.3 113.7)">2</text>
<text x="40.4" y="113.7" transform="rotate(-90 40.4 113.7)">2</text>
<text x="60.7" y="113.7" transform="rotate(-90 60.7 113.7)">2</text>
<text x="79.8" y="113.7" transform="rotate(-90 79.8 113.7)">2</text>
<text x="172.7" y="111.5">18</text>
<text x="200.6" y="111.5">31</text>
<text x="172.7" y="115.3">19</text>
<text x="172.7" y="119.1">20</text>
<text x="200.6" y="115.3">30</text>
<text x="200.6" y="119.1">29</text>
<text x="200.6" y="122.9">28</text>
<text x="247.6" y="121.7">1</text>
<text x="247.6" y="124.2">2</text>
<text x="21.3" y="126.4" transform="rotate(-90 21.3 126.4)">1</text>
<text x="40.4" y="126.4" transform="rotate(-90 40.4 126.4)">1</text>
<text x="60.7" y="126.4" transform="rotate(-90 60.7 126.4)">1</text>
<text x="79.8" y="126.4" transform="rotate(-90 79.8 126.4)">1</text>
<text x="172.7" y="126.7">22</text>
<text x="172.7" y="130.6">23</text>
<text x="200.6" y="126.7">27</text>
<text x="200.6" y="130.6">26</text>
<text x="247.6" y="126.7">3</text>
<text x="247.6" y="129.3">4</text>
<text x="247.6" y="131.8">5</text>
<text x="172.7" y="134.4">24</text>
<text x="200.6" y="134.4">25</text>
<text x="247.6" y="134.4">6</text>
<text x="247.6" y="136.9">7</text>
<text x="21.3" y="142.9" transform="rotate(-90 21.3 142.9)">1</text>
<text x="21.3" y="155.6" transform="rotate(-90 21.3 155.6)">2</text>
<text x="23.4" y="161">1</text>
<text x="36.1" y="161">2</text>
<text x="43.7" y="161">1</text>
<text x="56.4" y="161">2</text>
<text x="64.1" y="161">1</text>
<text x="76.8" y="161">2</text>
<text x="21.3" y="168.3" transform="rotate(-90 21.3 168.3)">2</text>
<text x="40.4" y="168.3" transform="rotate(-90 40.4 168.3)">2</text>
<text x="60.7" y="168.3" transform="rotate(-90 60.7 168.3)">2</text>
<text x="79.8" y="168.3" transform="rotate(-90 79.8 168.3)">2</text>
<text x="21.3" y="181" transform="rotate(-90 21.3 181)">1</text>
<text x="40.4" y="181" transform="rotate(-90 40.4 181)">1</text>
<text x="60.7" y="181" transform="rotate(-90 60.7 181)">1</text>
<text x="79.8" y="181" transform="rotate(-90 79.8 181)">1</text>
</g>
<g font-size="1.8" fill="#0f0f0f">
<text x="204.5" y="46.6">VGA_HS</text>
<text x="204.5" y="50.5">VGA_VS</text>
<text x="127" y="61.9">VGA_HS</text>
<text x="127" y="67">VGA_VS</text>
<text x="21.6" y="73.3">RED_0</text>
<text x="40.6" y="73.3">RED_1</text>
<text x="61" y="73.3">RED_2</text>
<text x="80" y="73.3">RED_3</text>
<text x="204.5" y="88.6">RED_3</text>
<text x="204.5" y="92.4">RED_2</text>
<text x="204.5" y="96.2">RED_1</text>
<text x="204.5" y="100">RED_0</text>
<text x="204.5" y="103.8">GREEN_3</text>
<text x="204.5" y="107.6">GREEN_2</text>
<text x="204.5" y="111.4">GREEN_1</text>
<text x="204.5" y="119">BLUE_3</text>
<text x="204.5" y="115.2">GREEN_0</text>
<text x="204.5" y="122.8">BLUE_2</text>
<text x="21.6" y="127.9">GREEN_0</text>
<text x="40.6" y="127.9">GREEN_1</text>
<text x="61" y="127.9">GREEN_2</text>
<text x="80" y="127.9">GREEN_3</text>
<text x="160.9" y="126.7">NES_LATCH</text>
<text x="163" y="130.5">NES_CLK</text>
<text x="204.5" y="130.5">BLUE_0</text>
<text x="204.5" y="126.7">BLUE_1</text>
<text x="251.5" y="126.7">NES_DATA</text>
<text x="251.5" y="131.7">NES_CLK</text>
<text x="251.5" y="129.2">NES_LATCH</text>
<text x="21.6" y="182.5">BLUE_0</text>
<text x="40.6" y="182.5">BLUE_1</text>
<text x="61" y="182.5">BLUE_2</text>
<text x="80" y="182.5">BLUE_3</text>
</g>
<text font-size="1.8" fill="#009600" x="162.2" y="122.8">NES_DATA 21</text>
</svg>
